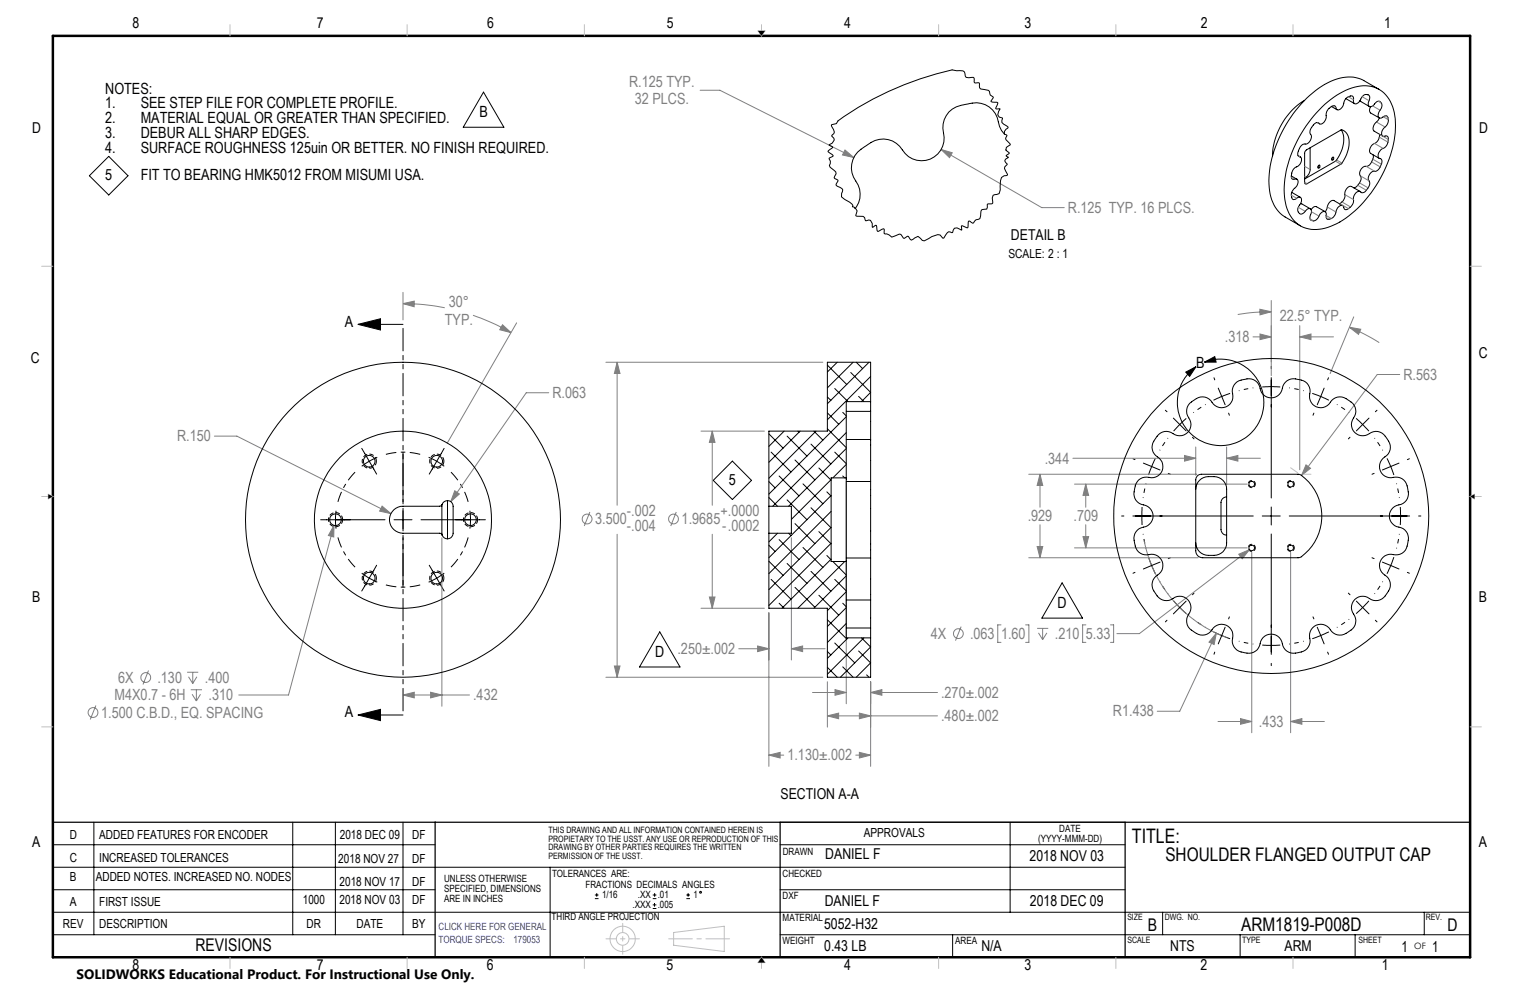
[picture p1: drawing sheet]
<svg xmlns="http://www.w3.org/2000/svg" width="432mm" height="279mm" viewBox="0 0 432 279" stroke-linecap="round" stroke-linejoin="round" font-family="sans-serif">
<g fill="none" stroke="#c0c0c0" stroke-width=".28">
<path d="M64.9 6.9v3.2M114.9 6.9v3.2M164.9 6.9v3.2M213.9 8.7h2l-1 1.4zM214.9 6.9v3.2M264.9 6.9v3.2M314.9 6.9v3.2M364.9 6.9v3.2M11.7 75.1h3.2M414.9 75.1h3.2M13.6 139.5l1.3 .6-1.3 .7zM364.2 132l2 1.4"/>
<path d="M367.6 133.8h2.4M11.7 140.1h3.2M414.9 140.1h3.2M414.9 140.1l1.2-.6v1.3zM11.7 205.1h3.2M414.9 205.1h3.2M64.9 270.2v3.1M114.9 270.2v3.1M164.9 270.2v3.1M190.1 263.2l14.3-1.8v7.1l-14.3-1.7zM214.9 270.2v3.1M214.9 270.2l1 1.5h-2z"/>
<path d="M264.9 270.2v3.1M314.9 270.2v3.1M364.9 270.2v3.1"/>
<circle cx="175.7" cy="265" r="3.6"/>
<circle cx="175.7" cy="265" r="1.79"/>
</g>
<g fill="none" stroke="#000" stroke-width=".28">
<path d="M136.5 26l5.7 9.9h-11.5zM25.2 49.6l5.5-5.5 5.4 5.5-5.4 5.4zM101 91.5l6.4-1.5v3.1zM101 91.5h12.7M328.9 115.8l.5 .4M331.2 118l3.6 3.6M334.6 105l2.9-1.5-1.8 2.7zM334.8 118.1l-3.6 3.6M339.9 102.2a12.2 12.2 0 0 1 16.8 12.1 12.2 12.2 0 0 1-18.1 9.8 12.2 12.2 0 0 1-1.1-20.6M339.9 102.2l2.9-1.6 .4 1.6zM342.6 106.6l.2 .6M343.8 109.5l1 2.4"/>
<path d="M344.8 111.9l-2.3 1.1M344.8 111.9l1 2.3M346.7 116.6l.3 .6M347.2 111l-2.4 .9M356.2 109.2h5.1M358.8 103.4v.6M358.8 106.6v33.9M370.3 111l2.4 .9M370.8 116.6l-.2 .6M372.7 111.9l2.3 1.1M372.7 111.9l-.9 2.3M373.7 109.5l-1 2.4"/>
<path d="M374.9 106.6l-.2 .6M382.7 118.1l1.9 1.7M384.6 119.8l1.7 1.9M384.6 119.8l-1.8 1.8M386.4 118l-1.8 1.8M388.6 115.8l-.4 .4M102.1 126.5l4.2 7.3M106.5 129l-2.9 1.5-1.5 1.1M113.7 127.6v14M121 129l2.3 1.2 2.1 1.4M125.3 126.5l-4.2 7.3M206.7 130.1l5.4 5.5-5.4 5.4-5.4-5.4z"/>
<path d="M319.8 129.5l.5 .2M322.7 130.7l2.3 1M325 131.7l-.9 2.4M325 131.7l2.4 .9M326.1 129.4l-1.1 2.3M329.7 133.6l.6 .2M336.5 123.4l.5 .5M381 123.4l-.5 .5M387.8 133.6l-.6 .2M391.4 129.4l1.1 2.3M392.5 131.7l.9 2.4M392.5 131.7l-2.4 .9"/>
<path d="M394.8 130.7l-2.3 1M397.8 129.5l-.6 .2M90.5 146.7h18.2M94.9 144.1l-.2 1.6 .2 3.5M106.3 159.5l-2.1 3.7M111.2 146.7h5.1M113.7 144.1v5.1M113.7 151.8v13.9M118.8 146.7h18.2M121.1 159.5l2.2 3.7M132.6 144.1l.2 1.9-.2 3.2M316.5 145.6h.7"/>
<path d="M319.7 145.6h34M322.3 143.1v5.1M324.1 157.2l.9 2.4M325 159.6l1.1 2.3M325 159.6l-2.3 1M327.4 158.6l-2.4 1M330.3 157.4l-.6 .3M356.2 145.6h5.1M358.8 143.1v5.1M358.8 150.7v34M363.9 145.6h33.9M387.2 157.4l.6 .3"/>
<path d="M390.1 158.6l2.4 1M392.5 159.6l-1.1 2.3M392.5 159.6l2.3 1M393.4 157.2l-.9 2.4M395.2 143.1v5.1M400.4 145.6h.6M102.1 161.7l2.1 1.5M104.2 163.2l2.3 1.1M104.2 163.2l-2.1 3.6M123.3 163.2l-2.3 1.1M123.3 163.2l2 3.6M125.4 161.7l-2.1 1.5"/>
<path d="M186.2 178.3l5.7 9.9h-11.4zM299.8 164.5l5.7 9.9h-11.5zM320.3 161.5l-.5 .3M329.4 175l-.5 .5M331.2 169.6l3.6 3.6M334.8 169.7l-3.6 3.5M337 167.4l-.5 .5M342.5 178.3l2.3 1.1M344.8 179.4l2.4 .9M344.8 179.4l-1 2.3M345.8 177l-1 2.4M347 174.1l-.3 .6"/>
<path d="M370.6 174.1l.2 .6M371.8 177l.9 2.4M372.7 179.4l-2.4 .9M372.7 179.4l1 2.3M375 178.3l-2.3 1.1M380.5 167.4l.5 .5M382.8 169.7l1.8 1.7M384.6 171.4l-1.9 1.8M384.6 171.4l1.8 1.8M386.3 169.6l-1.7 1.8M388.2 175l.4 .5M397.2 161.5l.6 .3"/>
<path d="M342.8 184l-.2 .6M356.2 182.1h5.1M358.8 187.2v.7M374.7 184l.2 .6M101 201.8l6.4-1.6v3.2zM101 201.8h12.7M14.9 238.4h107.9M26.5 232.1v31.7M82.6 232.1v31.7M94.7 232.1v31.7M113.7 232.1v31.7M220.2 238.4h97.3"/>
<path d="M220.2 232.1h97.3M285.1 232.1v25.4M14.9 257.5h400M14.9 251.1h107.9M14.9 244.8h302.6M155.3 244.8v25.4M167.9 253.6h1M167.9 252.6h1M168.4 252.1v1M184.2 256.4h1M184.2 255.4h1M184.2 253.6h1"/>
<path d="M184.2 252.6h1M184.7 254.8v1.1M184.7 252.1v1M193.7 253.6h1M193.7 252.6h1M194.2 252.1v1M220.2 251.1h97.3M328.1 257.5v6.3M402 257.5v6.3M14.9 263.8h107.9M220.2 263.8h194.7M268.9 263.8v6.4"/>
<path d="M350 263.8v6.4M382.4 263.8v6.4"/>
<circle cx="197.7" cy="251.8" r=".26"/>
</g>
<path d="M14.9 232.1h400M122.8 232.1v38.1M220.2 232.1v38.1M317.5 232.1v38.1" fill="none" stroke="#000" stroke-width=".35"/>
<path d="M14.9 10.1h400v260.1h-400z" fill="none" stroke="#000" stroke-width=".7"/>
<path d="M175.7 260.6v8.7" fill="none" stroke="#c0c0c0" stroke-width=".28" stroke-dasharray="15.2 1.3 1.3 1.3" stroke-dashoffset="12.8"/>
<path d="M171 265h9.5" fill="none" stroke="#c0c0c0" stroke-width=".28" stroke-dasharray="15.2 1.3 1.3 1.3" stroke-dashoffset="12.4"/>
<path d="M188.7 265h17.2" fill="none" stroke="#c0c0c0" stroke-width=".28" stroke-dasharray="15.2 1.3 1.3 1.3" stroke-dashoffset="8.5"/>
<path d="M13.6 140.1v.7l1.3-.7zM13.6 139.5v.6h1.3zM414.9 140.1h1.2v-.6zM414.9 140.1l1.2 .7v-.7zM214.9 270.2l-1 1.5h1zM214.9 270.2v1.5h1zM214.9 8.7v1.4l1-1.4zM213.9 8.7l1 1.4v-1.4z" fill-rule="evenodd" fill="#000"/>
<g fill="none" stroke="#808080" stroke-width=".28">
<path d="M197.6 25.5h5.6l37.7 19M238.5 42.3l2.4 2.2-3.1-.8zM265.6 42.2l3.1 .9-.7 1.4zM265.6 42.2l28.4 16.4h6.4M113.7 85.7l3.2-.7v1.6zM113.7 85.7h1.2a54.8 54.8 0 0 1 10.6 1.2M113.7 82.5v7.8M133.5 89l6.6 2.7 4.1 2.2M141.8 91.7l2.4 2.2-3.2-.8zM145.8 91.1l-19.6 34M353.6 95.1h5.2M355.6 87.3l3.2 .7-3.2 .9z"/>
<path d="M355.6 94.3l3.2 .8-3.2 .7zM358.8 88a52.7 52.7 0 0 0-9.5 .8M358.8 84.8v21.2M366.8 95.1l3.2-.8v1.5zM366.8 91.9v40.7M366.8 95.1h9.5M380.8 92.4l3.2 .5-.6 1.5zM380.8 92.4a52.9 52.9 0 0 1 8.5 4.3M382.1 89.4l-6.7 16M154.9 110.8h-6.4l-21.3 30.8M171 102.2h61.2M174.2 102.2l.8 3.2h-1.6z"/>
<path d="M174.2 102.2v40.4M395 105.7h-6.3l-21.4 28.5M60.5 123.1h6.4l43.4 21.9M128.3 138.5l1.3 .9-2.4 2.2zM197.8 121.7h17.9M201 121.7l.8 3.1h-1.6zM201 121.7v20.9M238.8 136.1v62.5M290.3 133.8h47.5M293.5 133.8l.8 3.2h-1.6zM293.5 133.8v9.4M302.8 129.3h34.7"/>
<path d="M303.2 136.6h48.8M306.4 136.6l.8 3.2h-1.6zM306.4 136.6v6.6M334.3 128.6l3.2 .7-3.2 .8zM337.5 126.2v8M346.2 129.3l3.2-.7v1.5zM346.2 126.2v10.6M346.2 129.3h9.5M368.6 131.2l1.3 1-2.6 2zM94.3 148.3l-.1 3.3-1.5-.5zM94.3 148.3l-12.9 47.8h-14M107.8 142.8l2.5 2.2-3.2-.7z"/>
<path d="M124.7 151.8v47.5M166.5 144.5l-1.6 3.9M174.2 150.8v40.3M190.9 144.5l-1.6 3.9M201 150.8v20.9M223.3 151.8v34.5M290.3 157.4h47.9M292.7 154.2h1.6l-.8 3.2zM293.5 148.1v9.3M303.2 154.6h48.8M305.6 151.4h1.6l-.8 3.2zM306.4 148.1v6.5"/>
<path d="M322.9 152.6a36.6 36.6 0 0 0 23.3 27.3M349.6 156.4l3-1.3-2 2.6zM352.6 155.1l-31 23.7h-6.4M353.3 155.9v50.9M364.2 155.9v50.9M197.8 171.7h17.9M200.2 168.5h1.6l-.8 3.2zM217 172.9v43.4M271.3 176.8l-1.6 4M282.5 176.4h-.9v4.9h.9M289.5 176.4h.9v4.9h-.9M292.7 177.3h3.1"/>
<path d="M293.1 178.6l1.2 1.9M294.3 177.3v3.2M295.5 178.6l-1.2 1.9M306.5 176.4h-1v4.9h1M313.4 176.4h.9v4.9h-.9M343.3 178.7l-.6 3.2-1.5-.7zM343.3 178.7l-10.3 22h-6.4M27.1 199.1l-1.6 4M41.9 189.2l-1.5 4M52.8 189.7h3.2M53.2 191l1.2 1.9M53.8 194.7h3.2"/>
<path d="M54.2 195.9l1.2 1.9M54.4 189.7v3.2M55.4 194.7v3.1M55.6 191l-1.2 1.9M56.6 195.9l-1.2 1.9M113.7 196.1l3.2-.7v1.6zM113.7 196.1h18.8M121.5 195.4l3.2 .7-3.2 .9zM171 191.1h61.2M173.4 188h1.6l-.8 3.1zM208.5 183.1h8.5M213.8 182.3l3.2 .8-3.2 .8z"/>
<path d="M223.3 183.1l3.2-.8v1.6zM223.3 183.1h9.6M229.3 195.4h9.5M233.5 192.4v12.8M235.7 194.6l3.1 .8-3.1 .8zM245.7 195.4l3.2-.8v1.6zM245.7 192.4v23.9M245.7 195.4h18.9M217 213.1l3.2-.8v1.6zM217 213.1h4.2M233.5 202l3.2-.7v1.5zM233.5 202h31.1"/>
<path d="M241.5 213.1h4.2M242.5 201.3l3.2 .7-3.2 .8zM242.5 212.3l3.2 .8-3.2 .8zM343.7 203.6h9.6M350.1 202.8l3.2 .8-3.2 .8zM364.2 203.6l3.2-.8v1.6zM364.2 203.6h9.6"/>
<circle cx="165.7" cy="146.5" r="1.38"/>
<circle cx="190.1" cy="146.5" r="1.38"/>
<circle cx="270.5" cy="178.8" r="1.38"/>
<circle cx="41.1" cy="191.2" r="1.38"/>
<circle cx="26.3" cy="201.1" r="1.39"/>
</g>
<path d="M106.2 130.2a2 2 0 0 0-2.9-1.8 2 2 0 0 0-.2 3.4 2 2 0 0 0 3.1-1.4v-.2M125.3 130.2a2 2 0 0 0-3-1.8 2 2 0 0 0-.1 3.4 2 2 0 0 0 3.1-1.4v-.2M96.7 146.7a2 2 0 0 0-2.9-1.8 2 2 0 0 0-.2 3.4 2 2 0 0 0 3.1-1.4v-.2M134.8 146.7a2 2 0 0 0-2.9-1.8 2 2 0 0 0-.2 3.4 2 2 0 0 0 3.1-1.4v-.2M106.2 163.2a2 2 0 0 0-2.9-1.8 2 2 0 0 0-.2 3.4 2 2 0 0 0 3.1-1.4v-.2M125.3 163.2a2 2 0 0 0-3-1.8 2 2 0 0 0-.1 3.4 2 2 0 0 0 3.1-1.4v-.2" fill="none" stroke="#000" stroke-width=".28" stroke-dasharray="1.3 .6" stroke-dashoffset=".1" stroke-linecap="butt"/>
<path d="M354.3 136.6a1 1 0 0 0-1.5-.9 1 1 0 0 0-.1 1.7 1 1 0 0 0 1.6-.6v-.2M365.3 136.6a1 1 0 0 0-1.5-.9 1 1 0 0 0-.1 1.7 1 1 0 0 0 1.6-.6v-.2M354.3 154.6a1 1 0 0 0-1.5-.9 1 1 0 0 0-.1 1.7 1 1 0 0 0 1.6-.6v-.2M365.3 154.6a1 1 0 0 0-1.5-.9 1 1 0 0 0-.1 1.7 1 1 0 0 0 1.6-.6v-.2" fill="none" stroke="#000" stroke-width=".28" stroke-dasharray="1.3 .6" stroke-dashoffset=".4" stroke-linecap="butt"/>
<path d="M371.9 47.2a.43 .43 0 0 1 .2-.5 .43 .43 0 0 1 .5 0 .43 .43 0 0 1-.1 .6 .43 .43 0 0 1-.6-.1M375.8 45a.43 .43 0 0 1 .2-.6 .43 .43 0 0 1 .5 .1 .43 .43 0 0 1-.1 .5 .43 .43 0 0 1-.6 0" fill="none" stroke="#000" stroke-width=".28" stroke-dasharray="1.3 .6" stroke-dashoffset=".3" stroke-linecap="butt"/>
<path d="M100.2 133.3l-1.7 1.9-1.4 2.2-1.7 4.2M118.6 128.2l-4.5-.6-2.6 .1-2.6 .5M95.4 151.7l1.7 4.2 1.4 2.2 1.7 2M132.1 141.6l-1.7-4.2-1.4-2.2-1.7-1.9M108.9 165.1l4.5 .6 2.6-.1 2.6-.5M127.3 160.1l1.7-2 1.4-2.2 1.7-4.2" fill="none" stroke="#000" stroke-width=".28" stroke-dasharray="15.2 1.3 1.3 1.3" stroke-dashoffset="12.3" stroke-linecap="butt"/>
<g fill="none" stroke="#000" stroke-width=".28" stroke-dasharray="15.2 1.3 1.3 1.3" stroke-dashoffset="15.1" stroke-linecap="butt">
<path d="M340.3 114.1l-3.5 2.4M353.7 109.5l-4.1 .8M367.9 110.3l-4.1-.8M380.8 116.5l-3.5-2.4M323.4 136.5l-.8 4.1M329.6 123.6l-2.3 3.5M390.2 127.1l-2.3-3.5M322.6 150.7l.8 4.1M394.1 154.8l.8-4.1M394.9 140.6l-.8-4.1M327.3 164.1l2.3 3.5M336.8 174.8l3.5 2.3"/>
<path d="M377.3 177.1l3.5-2.3M387.9 167.6l2.3-3.5M349.6 181l4.1 .8M363.8 181.8l4.1-.8"/>
</g>
<path d="M113.7 91.5v110.3" fill="none" stroke="#000" stroke-width=".28" stroke-dasharray="6.3 1.3 1.3 1.3 1.3 1.3" stroke-dashoffset="-1.1"/>
<path d="M101 91.5l6.4-1.5v3.1zM101 201.8l6.4-1.6v3.2zM334.6 105l2.9-1.5-1.8 2.7zM339.9 102.2l2.9-1.6 .4 1.6z" fill="#000"/>
<g fill="#808080">
<path d="M141.8 91.7l2.4 2.2-3.2-.8zM113.7 85.7l3.2-.7v1.6zM113.7 196.1l3.2-.7v1.6zM121.5 195.4l3.2 .7-3.2 .9zM366.8 95.1l3.2-.8v1.5zM355.6 94.3l3.2 .8-3.2 .7z"/>
<path d="M94.3 148.3l-1.6 2.8 1.5 .5zM107.8 142.8l-.7 1.5 3.2 .7zM128.3 138.5l-1.1 3.1 2.4-2.2zM245.7 195.4l3.2-.8v1.6zM235.7 194.6l3.1 .8-3.1 .8zM242.5 201.3l3.2 .7-3.2 .8zM233.5 202l3.2-.7v1.5zM200.2 168.5h1.6l-.8 3.2zM201 121.7l.8 3.1h-1.6zM174.2 102.2l.8 3.2h-1.6zM173.4 188h1.6l-.8 3.1zM242.5 212.3l3.2 .8-3.2 .8zM217 213.1l3.2-.8v1.6zM213.8 182.3l3.2 .8-3.2 .8zM223.3 183.1l3.2-.8v1.6zM380.8 92.4l3.2 .5-.6 1.5zM355.6 87.3l3.2 .7-3.2 .9zM343.3 178.7l-2.1 2.5 1.5 .7zM293.5 133.8l.8 3.2h-1.6zM292.7 154.2h1.6l-.8 3.2zM306.4 136.6l.8 3.2h-1.6zM305.6 151.4h1.6l-.8 3.2zM350.1 202.8l3.2 .8-3.2 .8zM364.2 203.6l3.2-.8v1.6zM368.6 131.2l-1.3 3 2.6-2zM349.6 156.4l1 1.3 2-2.6zM334.3 128.6l3.2 .7-3.2 .8zM346.2 129.3l3.2-.7v1.5zM238.5 42.3l-.7 1.4 3.1 .8zM265.6 42.2l2.4 2.3 .7-1.4z"/>
</g>
<g fill="none" stroke="#000" stroke-width=".28">
<path d="M234.6 35.3l1.4-.4 .5-.8a88.4 88.4 0 0 1 32.2-14.4l3.1 .3 .4 .3 .5 1.5h2l.2 .2 .1 1.3 1.4 .2 .1 1.3 .3 .3 2.2 .4 .3 .3a1.41 1.41 0 0 0 1 1.6l-.6 1.2 1.9 .4-.6 1.7h1.2l-.6 1.7 .4 .7 .9 .2a1.41 1.41 0 0 0 1 2.1l.6 .6a1.94 1.94 0 0 0-1 1.9l.6 .2-.3 1 .1 .3 1.2 1.3-1.1 .9-.1 .7 .9 .9-.8 .8 .6 .5-1 .8 .7 1.1-.7 .7-.1 .5 .8 1.6-.1 .3a1.64 1.64 0 0 0-1.8 1.5l-.1 2.6-.3 1-1.7 .5-.3 .8 .2 1.4-.4 .2-1.1 .1-.2 1.4-1.4 .2-.2 .3-.4 2.2-.4 .2a1.77 1.77 0 0 0-1.4 1.1l-1.2-.6-.2 .3-.2 1.5-1.7-.5v1.2l-1.3-.6a1.2 1.2 0 0 0-1.2 1.2l-.3 .2-.8-.3-.4 .3-1 1.5h-.3l-.8-.9-.6-.1-1.7 .6-2.2 1.2-.5-.2-1.2-1.1-1.9 1.1-.8-1.1h-.3l-.9 .6-.2-.1-.8-1.1h-.4l-2.1 .8a2.55 2.55 0 0 0-2.1-1v-1.2a1.89 1.89 0 0 0-1.7 .6l-.4-.2-.2-1.5-1.1 .5v-1l-.5-.9-.5-.1-.9 .2-.3-.9-.4-.3-2-.2 .3-1.4-.5-.8-.8-.3 .1-.4-.9-.9-2.3-1.5 .3-2-.2-.4-1.7-1 .6-1.3-1.1-.7 .6-1.2-.1-.5-1.6-1.3-.2-.5a1.73 1.73 0 0 0-.1-2l1.1-.7-1.4-1.2a1.02 1.02 0 0 1 1-.9l.3-.4-1-.6 .9-.5 .5-.9-.1-.5-.6-.6 .6-.7a2.56 2.56 0 0 0-.6-2.1zM283.5 37.9a7.3 7.3 0 0 1-2.1-4.7 7.1 7.1 0 0 0-9.1-3.7 6.6 6.6 0 0 0-6 8 6.3 6.3 0 0 1-3.8 7.4 6.3 6.3 0 0 1-7.8-2.6 6.7 6.7 0 0 0-10.3-1.1 6.7 6.7 0 0 0-2.9 9.9 6.3 6.3 0 0 1-.1 7.6M368.2 28.3a19.3 19.3 0 0 0-9 15.7M371.8 34.6l.6 .4M373.1 30.2a18.7 18.7 0 0 1 12.4-6 8.5 8.5 0 0 1 8 7.5 29.7 29.7 0 0 1-5.2 20.8 28.1 28.1 0 0 1-13.5 11.7 8.5 8.5 0 0 1-10.9-3.8 20.6 20.6 0 0 1 0-15.3 37.6 37.6 0 0 1 9.2-14.9zM374.9 30.8l.7-.6a.78 .78 0 0 1 1-.4 .78 .78 0 0 1 .5 .9 .83 .83 0 0 0 .8 .3 .83 .83 0 0 0 .7-.5l.6-1.1a2.07 2.07 0 0 1 2.6-2.1l.2 .4a1.3 1.3 0 0 0 .4 1.6 2.36 2.36 0 0 0 1.9-1.9 1.2 1.2 0 0 1 1.8-.6 1.2 1.2 0 0 1 .2 1.9 .82 .82 0 0 0-.1 1 .82 .82 0 0 0 .9 .4l.4-.3a2.01 2.01 0 0 1 1.9-1.2 1.53 1.53 0 0 1 .1 2.5 1.38 1.38 0 0 0 0 2.2h.4a1.17 1.17 0 0 1 1.7-.3 2.67 2.67 0 0 1-1.1 3.3 1.38 1.38 0 0 0 0 2.2 .99 .99 0 0 1 1.2 .2 .99 .99 0 0 1 0 1.2v.2a2.51 2.51 0 0 1-1.8 2 1.82 1.82 0 0 0-.6 2.6 1.22 1.22 0 0 1 .4 2l-.2 .4a2.03 2.03 0 0 1-2.2 1.3 2.17 2.17 0 0 0-.7 3.2 3.6 3.6 0 0 1-2.1 2.8l-.3-.1a1.13 1.13 0 0 0-1.9 .7l-.3 1.1a2.74 2.74 0 0 1-2.3 3.1l-.3-.3a.89 .89 0 0 0-.6-1 .89 .89 0 0 0-1.1 .6l-.6 1a2.28 2.28 0 0 1-2.6 2.3l-.2-.7a.86 .86 0 0 0 0-1 .86 .86 0 0 0-.9-.4 2.97 2.97 0 0 0-1.5 1.9 1.2 1.2 0 0 1-1.8 .5 1.2 1.2 0 0 1-.1-1.8 .87 .87 0 0 0-.2-1.4 .87 .87 0 0 0-1.3 .5 1.25 1.25 0 0 1-1.8 .8l-.2-.2a1.8 1.8 0 0 1 .5-2.4 1.33 1.33 0 0 0-.2-2l-.4 .1a1.17 1.17 0 0 1-1.8 .3 2.67 2.67 0 0 1 1.2-3.3 1.29 1.29 0 0 0 0-2.2 .87 .87 0 0 1-1.4-.6 3.3 3.3 0 0 1 2.2-3.3 1.64 1.64 0 0 0 .4-2.3 1.24 1.24 0 0 1-.4-2l.1-.2a1.81 1.81 0 0 1 2.1-1.5 2.23 2.23 0 0 0 .9-3.3 3.6 3.6 0 0 1 2-2.7l.4 .1a1.1 1.1 0 0 0 1.2 .2 1.1 1.1 0 0 0 .7-.9l.3-1.1a2.57 2.57 0 0 1 .6-2.1zM375.8 30.1l1.5 .9M378.5 36.7a7.1 7.1 0 0 1-.6 7.3l-1 1.5-8.7 5M379.8 27.8l2.5 1.4M383.8 28.4l2.7 1.7M386.8 30.1a1.41 1.41 0 0 0 0 1.8l2.5 1.4M389.3 25.3l-4.4-2.5a10.6 10.6 0 0 0-10.2 .6 34.4 34.4 0 0 0-16.6 27.7 11.3 11.3 0 0 0 4.6 10.1l4.3 2.5"/>
<path d="M389.3 33.3l-.4 .7a2.26 2.26 0 0 0-1.1 3l2.4 1.4M389.4 37.9a3.3 3.3 0 0 1-2.2 3 1.76 1.76 0 0 0-.4 2.4l2.5 1.4M364.5 49.7l1.5 .9M364.6 54.3l2.4 1.4M366.4 43.9l.6 .4M367 57.5l2.8 1.4M368.5 42.5l10-5.8a1.06 1.06 0 0 1 1.3 .6 6 6 0 0 1 .2 6.3l-1.6 2.8-9.5 5.5a.41 .41 0 0 1-.5 0 .41 .41 0 0 1-.2-.5v-8.3zM369.7 41.7v6.2a2.76 2.76 0 0 1-1.5 2.3M370 59.2a1.3 1.3 0 0 1 1.5-.9l2.5 1.4M372.1 46.8l.3-.1a.32 .32 0 0 1 .1 .4 .32 .32 0 0 1-.5 .1zM376 44.5l.2-.1a.33 .33 0 0 1 .1 .5 .33 .33 0 0 1-.5 0zM378.1 57.5h.1"/>
<path d="M378.9 58l-2.4-1.4a2.16 2.16 0 0 0-2.1 2.4l-.4 .8M383.9 54l-2.5-1.4a2.09 2.09 0 0 0-1.8 2.9l-.5 1.1-1 .9M387.5 43.7a3.2 3.2 0 0 1-1.8 3.3 2.05 2.05 0 0 0-1.6 3.2 3.5 3.5 0 0 1-2 2.8M233.5 116.5l3.2 3.2M233.5 112l1 1M233.5 103l5.5 5.5M235.6 109.6l3.7 3.7M236.3 102.2l-2.8 2.8M237.8 116.4l1 1M238.8 117.6l-21.8 21.9M238.8 116.1h6.9M240.1 105.1l5.6 5.6-2.6 2.6"/>
<path d="M240.8 102.2l-7.3 7.3M241.7 102.2l1.8 1.8M242.3 111.9l1.5 1.4M245.3 102.2l-11.8 11.7M245.7 106.3l-12.2 12.2M245.7 113.3v2.8M245.7 116.1v7.9M245.7 113.3v-11.1h-12.2v19.5h-16.5v21.2M245.7 113.3h-6.9v21.6M335.7 113.8l.7-.5a3.7 3.7 0 0 1 6 .8 3.2 3.2 0 0 0 4.2 .4 3.2 3.2 0 0 0 1.2-4 3.6 3.6 0 0 1 3.7-3.5 3.3 3.3 0 0 1 4.3 3.2 3.3 3.3 0 0 0 3.6 2 3.3 3.3 0 0 0 2.7-3.2 3.7 3.7 0 0 1 4.8-1.8 3.3 3.3 0 0 1 2.7 4.6 3.2 3.2 0 0 0 2.6 3.2 3.2 3.2 0 0 0 3.6-2 3.7 3.7 0 0 1 5.1 .2 3.3 3.3 0 0 1 .8 5.3 3.2 3.2 0 0 0 1.2 4 3.2 3.2 0 0 0 4.1-.4 3.7 3.7 0 0 1 4.7 2 3.3 3.3 0 0 1-1.4 5.2 3.2 3.2 0 0 0-.4 4.2 3.2 3.2 0 0 0 4 1.2 3.6 3.6 0 0 1 3.5 3.7 3.3 3.3 0 0 1-3.2 4.3 3.3 3.3 0 0 0-2 3.6 3.3 3.3 0 0 0 3.2 2.6 3.6 3.6 0 0 1 1.8 4.8 3.4 3.4 0 0 1-4.6 2.7 3.2 3.2 0 0 0-3.2 2.6 3.2 3.2 0 0 0 2 3.7 3.7 3.7 0 0 1-.2 5.1 3.4 3.4 0 0 1-5.3 .8 3.3 3.3 0 0 0-4 1.1 3.3 3.3 0 0 0 .4 4.2 3.6 3.6 0 0 1-2.1 4.6 3.4 3.4 0 0 1-5.1-1.3 3.3 3.3 0 0 0-4.2-.4 3.3 3.3 0 0 0-1.2 4 3.7 3.7 0 0 1-3.7 3.5 3.4 3.4 0 0 1-4.3-3.3 3.3 3.3 0 0 0-3.6-2 3.3 3.3 0 0 0-2.6 3.3 3.6 3.6 0 0 1-4.8 1.8 3.4 3.4 0 0 1-2.8-4.6 3.2 3.2 0 0 0-2.5-3.3 3.2 3.2 0 0 0-3.7 2 3.7 3.7 0 0 1-5.1-.2 3.3 3.3 0 0 1-.8-5.2 3.2 3.2 0 0 0-1.1-4 3.2 3.2 0 0 0-4.2 .4 3.7 3.7 0 0 1-4.6-2.1 3.3 3.3 0 0 1 1.3-5.2 3.2 3.2 0 0 0 .4-4.1 3.2 3.2 0 0 0-4-1.2 3.6 3.6 0 0 1-3.5-3.7 3.3 3.3 0 0 1 3.3-4.3 3.3 3.3 0 0 0 2-3.6 3.3 3.3 0 0 0-3.3-2.7 3.6 3.6 0 0 1-1.8-4.8 3.3 3.3 0 0 1 4.6-2.7 3.2 3.2 0 0 0 3.3-2.6 3.2 3.2 0 0 0-2.1-3.6 3.7 3.7 0 0 1 .2-5.2 3.4 3.4 0 0 1 5.3-.7 3.3 3.3 0 0 0 4-1.2 3.3 3.3 0 0 0-.4-4.1 3.3 3.3 0 0 1 .5-3.6zM217 135.9l1.8 1.8M217 122.4l4 4.1"/>
<path d="M217.6 127.6l5.6 5.6M219.9 134.3l5.6 5.6M221.3 121.7l-4.3 4.3M222.1 123.1l5.7 5.6M224.4 129.8l5.6 5.6M225.2 121.7l.3 .3M225.8 121.7l-8.8 8.8M226.6 136.6l5.6 5.6M228.9 125.3l5.6 5.7M229.7 121.7l2.5 2.5M230.3 121.7l-13.3 13.3M231.1 132.1l3.5 3.4"/>
<path d="M233.4 138.8l1.2 1.2M233.5 121l5.3 5.3M234.6 135.4l-11.3 11.2M234.6 139.8l-17.6 17.6M235.6 127.6l3.2 3.2M237.8 134.3l.6 .6M238.8 122.1l-20.7 20.8M238.8 126.6l-16.2 16.3M238.8 131.1l-3.7 3.8M238.8 134.9v23.6M238.8 124h6.9M238.8 135.9h6.9"/>
<path d="M238.8 134.9h-4.2v23.6h4.2M245.7 124v11.9M245.7 135.9v21.6M337.5 138.1a3.6 3.6 0 0 1 3.5-3.6 4.2 4.2 0 0 1 4.9 2.2l.3 1.4v15.1a3.5 3.5 0 0 1-3.6 3.5 4.2 4.2 0 0 1-4.9-2.1l-.2-1.4M337.9 134.3l1.2-.5h27.5a14 14 0 0 1 .1 23.6h-27.3a1.93 1.93 0 0 1-1.9-2v-20zM124.8 142.3a1.6 1.6 0 0 1 1.8-1 1.6 1.6 0 0 1 1.3 1.6v7.6a1.6 1.6 0 0 1-1.4 1.5 1.6 1.6 0 0 1-1.7-1M124.8 142.3l-.3 .4-.5 .2h-10.3a3.8 3.8 0 0 0-3.8 3.8 3.8 3.8 0 0 0 3.8 3.8h10.5l.6 .5M124.8 142.3v8.7M126.3 141.3v10.8M217 158.4l4 4M217 153.9l1.8 1.7M217 140.4l2.4 2.5"/>
<path d="M217 142.9v7.6M217 142.9h6.3v7.6h-6.3M217 150.5v21.2h16.5v19.4h12.2v-11.1M219.4 150.5l-2.4 2.4M219.9 152.3l5.6 5.6M222.1 159l5.7 5.6M222.1 141.1l5.7 5.6M222.6 150.5l.6 .7M224.4 147.8l5.6 5.6M226.6 154.5l5.6 5.6M228.9 143.3l5.6 5.6M231.1 150l3.5 3.5"/>
<path d="M233.4 156.8l1.2 1.2M234.6 144.3l-17.6 17.6M234.6 148.8l-17.6 17.6M234.6 153.3l-17.6 17.6M234.6 157.8l-13.9 13.9M235.1 158.5l3.7 3.8M238.4 158.5l-13.2 13.2M238.8 157.5h6.9M238.8 158.5v21.5h6.9M245.7 157.5v11.8M346.2 140.2a1.63 1.63 0 0 0-1.6 1.6v7.6a1.63 1.63 0 0 0 1.6 1.6M217.6 163.5l5.6 5.6"/>
<path d="M219.9 170.3l1.4 1.4M224.4 165.8l5.6 5.6M228.9 161.3l5.6 5.6M231.1 168l5.6 5.6M233.5 174.9l5.5 5.4M235.6 163.5l3.2 3.3M237.8 170.3l1 .9M238.8 162.5l-9.1 9.2M238.8 167l-5.3 5.3M238.8 171.5l-5.3 5.3M238.8 176l-5.3 5.3M238.8 177.2h6.9"/>
<path d="M238.8 169.3h6.9M245.7 177.2v2.8M245.7 169.3v7.9M233.5 188.3l2.8 2.8M233.5 183.9l1 1M235.6 181.5l5.6 5.6M237.8 188.2l3 2.9M239.3 180l-5.8 5.8M242.3 183.7l3.4 3.4-4 4M243.1 180l2.6 2.6-8.5 8.5M243.8 180l-10.3 10.3M244.6 190.5l.7 .6"/>
<circle cx="104.2" cy="130.2" r="1.66"/>
<circle cx="123.2" cy="130.2" r="1.66"/>
<circle cx="353.3" cy="136.6" r=".81"/>
<circle cx="364.3" cy="136.6" r=".81"/>
<circle cx="94.7" cy="146.7" r="1.65"/>
<circle cx="113.7" cy="146.7" r="44.4"/>
<circle cx="113.7" cy="146.7" r="25"/>
<circle cx="132.8" cy="146.7" r="1.65"/>
<circle cx="353.3" cy="154.6" r=".79"/>
<circle cx="358.7" cy="145.6" r="44.4"/>
<circle cx="364.3" cy="154.6" r=".79"/>
<circle cx="104.2" cy="163.2" r="1.65"/>
<circle cx="123.2" cy="163.2" r="1.65"/>
</g>
<g fill="none" stroke="#808080" stroke-width=".28" stroke-dasharray="6.3 1.3 1.3 1.3 1.3 1.3">
<path d="M372.2 34.8l-.3-.2M377 30.4l-.9-.5M382 28.2l-1.5-.9M386.4 28.4l-2-1.1M388.9 28.6l1 .5M389.3 38.7l2.4 1.4M389.5 31.1l-2.1-1.2M389.5 28.7l-.2-.2M390.4 33l1.4 .8M390.9 35.8l-2.4-1.4M391.7 33.2l-.8-.5M391.8 39.4l-2.4-1.4"/>
<path d="M364.5 55.1l1.5 .9M364.5 50l.9 .5M366.4 58.5l2 1.1M366.4 44l.4 .2M368.2 46.9l1.6 .9M368.2 51.4l.7 .4M368.2 49.9l.3 .1M370.1 59.8l2.1 1.2M374.6 58.4l2.4 1.4M376.9 45.5l1.5 .8M377.2 45.2l1.5 .8M378.1 57.5l2.5 1.4"/>
<path d="M379.6 54.9l2.4 1.4M381.2 58.4l-2.5-1.4M383.2 52.3l2.4 1.4M383.9 49.6l2.5 1.4M386.1 53l-2.4-1.4M387.1 45.7l2.4 1.4M387.9 48.3l-2.4-1.4M389.9 46.3l-2.5-1.4M390.3 41.9l-2.4-1.4M369.9 62.1l.3 .1M370.7 62.3l-.9-.5M374.3 61.4l.8 .5"/>
<path d="M375.7 61.7l-1.4-.9"/>
</g>
<text font-size="5.6" x="319.5" y="238">TITLE:</text>
<g font-size="5.3">
<text x="328.9" y="243.1">SHOULDER FLANGED OUTPUT CAP</text>
<text x="350.3" y="262.7">ARM1819-P008D</text>
</g>
<g font-size="4.9">
<text x="324" y="262.6">B</text>
<text x="408.6" y="262.6">D</text>
<text x="55.2" y="268.4">REVISIONS</text>
</g>
<g font-size="4.4">
<text x="29.7" y="26.4">NOTES:</text>
<text x="29.7" y="30.6">1.</text>
<text x="29.7" y="34.8">2.</text>
<text x="39.7" y="30.6">SEE STEP FILE FOR COMPLETE PROFILE.</text>
<text x="39.7" y="34.8">MATERIAL EQUAL OR GREATER THAN SPECIFIED.</text>
<text x="135.3" y="33">B</text>
<text x="29.7" y="38.9">3.</text>
<text x="39.7" y="38.9">DEBUR ALL SHARP EDGES.</text>
<text x="29.7" y="43.1">4.</text>
<text x="39.7" y="43.1">SURFACE ROUGHNESS 125uin OR BETTER. NO FINISH REQUIRED.</text>
<text x="29.7" y="50.7">5</text>
<text x="39.7" y="50.7">FIT TO BEARING HMK5012 FROM MISUMI USA.</text>
<text x="97.3" y="92.2">A</text>
<text x="337.6" y="103.9">B</text>
<text x="205.7" y="137">5</text>
<text x="298.5" y="171.6">D</text>
<text x="184.9" y="185.4">D</text>
<text x="97.3" y="202.4">A</text>
</g>
<g font-size="4.4" fill="#808080">
<text x="177.5" y="24.5">R.125 TYP.</text>
<text x="179.1" y="29.4">32 PLCS.</text>
<text x="301.4" y="60.1">R.125 TYP. 16 PLCS.</text>
<text x="126.7" y="86.8">30°</text>
<text x="125.6" y="91.7">TYP.</text>
<text x="361.2" y="90.6">22.5° TYP.</text>
<text x="345.7" y="96.5">.318</text>
<text x="396.1" y="107.2">R.563</text>
<text x="155.9" y="112.3">R.063</text>
<text x="50" y="124.6">R.150</text>
<text x="294.8" y="130.8">.344</text>
<text x="168" y="148">3.500</text>
<text x="176.9" y="145.7">-.002</text>
<text x="176.9" y="149.8">-.004</text>
<text x="192.4" y="148">1.9685</text>
<text x="203.3" y="145.7">+.0000</text>
<text x="203.8" y="149.8">-.0002</text>
<text x="290" y="147.1">.929</text>
<text x="303" y="147.1">.709</text>
<text x="191.2" y="184.6">.250±.002</text>
<text x="262.7" y="180.3">4X</text>
<text x="273.8" y="180.3">.063</text>
<text x="282.5" y="180.3">1.60</text>
<text x="297.7" y="180.3">.210</text>
<text x="306.5" y="180.3">5.33</text>
<text x="32.3" y="197.6">M4X0.7 - 6H</text>
<text x="33.4" y="192.7">6X</text>
<text x="44.4" y="192.7">.130</text>
<text x="57.8" y="192.7">.400</text>
<text x="58.9" y="197.6">.310</text>
<text x="133.5" y="197.6">.432</text>
<text x="265.6" y="196.9">.270±.002</text>
<text x="28.6" y="202.6">1.500 C.B.D., EQ. SPACING</text>
<text x="265.6" y="203.5">.480±.002</text>
<text x="314.1" y="202.2">R1.438</text>
<text x="355.3" y="205.1">.433</text>
<text x="222.2" y="214.6">1.130±.002</text>
</g>
<g font-size="4.2">
<text x="37.4" y="7.9">8</text>
<text x="89.4" y="8">7</text>
<text x="137.4" y="8">6</text>
<text x="188.1" y="8">5</text>
<text x="238.2" y="8">4</text>
<text x="289.1" y="8">3</text>
<text x="338.9" y="8">2</text>
<text x="390.6" y="8">1</text>
<text x="9.1" y="37.6">D</text>
<text x="417.5" y="37.6">D</text>
<text x="285.3" y="67.6">DETAIL B</text>
<text x="417.4" y="101.2">C</text>
<text x="8.7" y="102.4">C</text>
<text x="9.1" y="169.8">B</text>
<text x="417.4" y="169.8">B</text>
<text x="220.3" y="225.5">SECTION A-A</text>
<text x="9.1" y="239">A</text>
<text x="417.4" y="239">A</text>
<text x="232.9" y="242.4">DANIEL F</text>
<text x="290.6" y="243.1">2018 NOV 03</text>
<text x="232.8" y="255.6">DANIEL F</text>
<text x="290.7" y="255.6">2018 DEC 09</text>
<text x="232.6" y="262.2">5052-H32</text>
<text x="232.6" y="268.3">0.43 LB</text>
<text x="277" y="268.3">N/A</text>
<text x="330.3" y="268.4">NTS</text>
<text x="362.5" y="268.4">ARM</text>
<text x="395.5" y="268.7">1</text>
<text x="404.2" y="268.7">1</text>
<text x="37.4" y="273.7">8</text>
<text x="89.4" y="273.7">7</text>
<text x="137.4" y="273.7">6</text>
<text x="188.1" y="273.7">5</text>
<text x="238.2" y="273.7">4</text>
<text x="289.1" y="273.7">3</text>
<text x="338.9" y="273.7">2</text>
<text x="390" y="273.7">1</text>
</g>
<text font-size="3.8" x="21.6" y="276.3">SOLIDWORKS Educational Product. For Instructional Use Only.</text>
<g font-size="3.5">
<text x="284.6" y="72.9">SCALE: 2 : 1</text>
<text x="19.7" y="236.8">D</text>
<text x="28" y="236.8">ADDED FEATURES FOR ENCODER</text>
<text x="95.9" y="236.8">2018 DEC 09</text>
<text x="116.3" y="236.8">DF</text>
<text x="243.8" y="236.2">APPROVALS</text>
<text x="19.7" y="243.1">C</text>
<text x="28" y="243.1">INCREASED TOLERANCES</text>
<text x="95.5" y="243.5">2018 NOV 27</text>
<text x="116.3" y="243.5">DF</text>
<text x="19.7" y="248.8">B</text>
<text x="27" y="248.8">ADDED NOTES. INCREASED NO. NODES</text>
<text x="95.9" y="249.9">2018 NOV 17</text>
<text x="116.3" y="249.9">DF</text>
<text x="19.7" y="255.8">A</text>
<text x="28" y="255.8">FIRST ISSUE</text>
<text x="85.5" y="255.3">1000</text>
<text x="95.8" y="255.3">2018 NOV 03</text>
<text x="116.3" y="255.3">DF</text>
<text x="17.8" y="261.9">REV</text>
<text x="28" y="261.9">DESCRIPTION</text>
<text x="86.5" y="261.9">DR</text>
<text x="100.6" y="261.9">DATE</text>
<text x="116.3" y="261.9">BY</text>
</g>
<g font-size="2.8">
<text x="293" y="237.6">(YYYY-MMM-DD)</text>
<text x="299" y="234.8">DATE</text>
<text x="220.9" y="241.2">DRAWN</text>
<text x="125.3" y="249">UNLESS OTHERWISE</text>
<text x="125.3" y="251.8">SPECIFIED, DIMENSIONS</text>
<text x="155.8" y="247.6">TOLERANCES ARE:</text>
<text x="165.3" y="250.7">FRACTIONS DECIMALS ANGLES</text>
<text x="220.9" y="247.5">CHECKED</text>
<text x="125.3" y="254.6">ARE IN INCHES</text>
<text x="169.9" y="253.5">1/16</text>
<text x="178.5" y="256.3">.XXX .005</text>
<text x="180" y="253.5">.XX .01</text>
<text x="195.7" y="253.5">1</text>
<text x="220.9" y="253.7">DXF</text>
<text x="155.7" y="259.8">THIRD ANGLE PROJECTION</text>
<text x="220.9" y="260">MATERIAL</text>
<text x="220.9" y="266.3">WEIGHT</text>
<text x="269.6" y="266.3">AREA</text>
</g>
<g font-size="2.8" fill="#00f">
<text x="123.8" y="262.5">CLICK HERE FOR GENERAL</text>
<text x="123.8" y="266.1">TORQUE SPECS:</text>
<text x="144.9" y="266.1">179053</text>
</g>
<g font-size="2.5">
<text x="154.8" y="235.1">THIS DRAWING AND ALL INFORMATION CONTAINED HEREIN IS</text>
<text x="154.8" y="237.5">PROPIETARY TO THE USST. ANY USE OR REPRODUCTION OF THIS</text>
<text x="154.8" y="240">DRAWING BY OTHER PARTIES REQUIRES THE WRITTEN</text>
<text x="154.8" y="242.5">PERMISSION OF THE USST.</text>
<text x="318.2" y="259.8">SIZE</text>
<text x="328.7" y="259.8">DWG. NO.</text>
<text x="402.4" y="259.8">REV.</text>
<text x="318.2" y="266">SCALE</text>
<text x="350.6" y="266">TYPE</text>
<text x="383.4" y="266">SHEET</text>
<text x="399.2" y="267.9">OF</text>
</g>
</svg>
